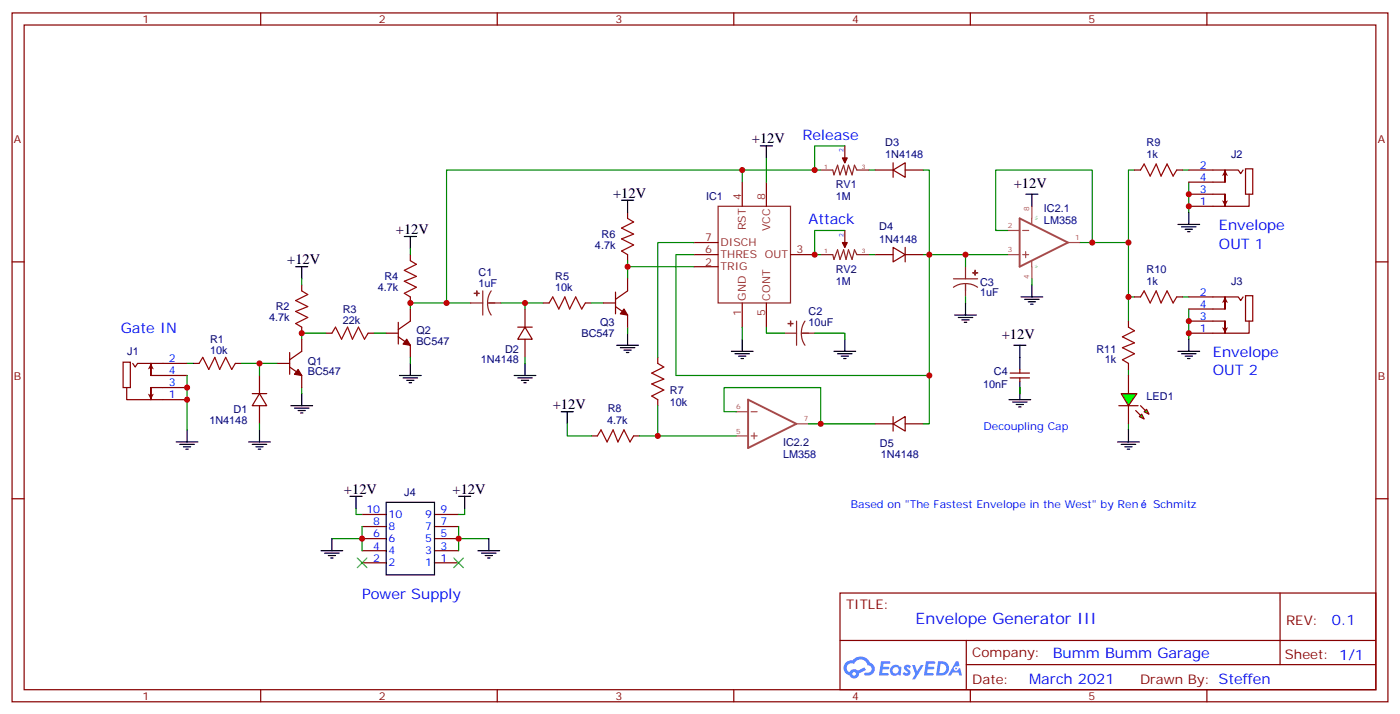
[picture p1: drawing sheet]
<svg xmlns="http://www.w3.org/2000/svg" width="409mm" height="208mm" viewBox="0 0 409 208" stroke-linecap="round" stroke-linejoin="round" font-family="sans-serif">
<path d="M44.1 106.1l.9 1.7-.9-.4-.9 .4z" fill="#870000"/>
<path d="M36 105.7h2.1v7.4h-2.1zM37 113.1v3.6h17.7M38.8 106.1l.7 1 .7-1h14.5M44.1 109.6v-3.5v3.5M44.1 113.1v3.6v-3.6M44.1 109.6h10.6M44.1 113.1h10.6" fill="none" stroke="#870000" stroke-width=".35"/>
<path d="M43.2 114.9l.9 .4 .9-.4-.9 1.8z" fill="#870000"/>
<path d="M119.9 76.1l1.8 1.1-3.5 1.7 3.5 1.8-3.5 1.4 3.5 1.8-3.5 1.7 1.7 1.1M183.4 63.7l1.8 1.1-3.5 1.8 3.5 1.7-3.5 1.4 3.5 1.8-3.5 1.8 1.7 1M88.2 84.9l1.8 1.1-3.6 1.7 3.6 1.8-3.6 1.4 3.6 1.8-3.6 1.7 1.8 1.1M97 97.3l1.1-1.8 1.7 3.5 1.8-3.5 1.4 3.5 1.8-3.5 1.7 3.5 1.1-1.7M160.5 88.4l1.1-1.7 1.7 3.5 1.8-3.5 1.4 3.5 1.8-3.5 1.7 3.5 1.1-1.8M58.2 106.1l1.1-1.8 1.7 3.5 1.8-3.5 1.4 3.5 1.8-3.5 1.7 3.5 1.1-1.7M174.6 127.2l1.1-1.7 1.7 3.5 1.8-3.5 1.4 3.5 1.8-3.5 1.7 3.5 1.1-1.8" fill="none" stroke="#a10000" stroke-width=".35"/>
<g fill="none" stroke="#870000" stroke-width=".35">
<path d="M217 53.2v7M224 53.2v7M246.9 42.6v3.5M255.8 49.6h5.3M261.1 49.6l3.5-2.1v4.3zM261.1 47.5v4.3M264.6 49.6h5.3M119.9 74.3v1.8M183.4 62v1.7M183.4 74.3v1.8M202.8 70.8h7.1M202.8 74.3h7.1"/>
<path d="M202.8 77.9h7.1M231.1 74.3h7M246.9 67.3v3.5M255.8 74.3h5.3M261.1 72.2l3.5 2.1-3.5 2.1zM264.6 74.3h5.3M264.6 72.2v4.2M88.2 83.1v1.8M88.2 95.5v1.8M95.2 97.3h1.8M107.6 97.3h1.8M119.9 86.7v1.7"/>
<path d="M151.3 95.5h4.3M153.5 95.5l2.1 3.5h-4.3zM153.5 90.2v5.3M153.5 99v5.3M158.7 88.4h1.8M171.1 88.4h1.8M217 88.4v7.1M224 88.4v7.1M56.4 106.1h1.8M68.8 106.1h1.8M73.7 114.9h4.3M75.8 114.9l2.2 3.5h-4.3z"/>
<path d="M75.8 109.6v5.3M75.8 118.4v5.3M329.8 109.6v5.3M329.8 118.4v5.3M172.9 127.2h1.7M185.2 127.2h1.8M255.8 123.7h5.3M261.1 123.7l3.5-2.1v4.2zM261.1 121.6v4.2M264.6 123.7h5.3"/>
</g>
<g fill="none" stroke="#000" stroke-width=".35">
<path d="M181.7 58.5h3.5M183.4 58.5v3.5M222.2 42.6h3.6M224 42.6v3.5M299.9 56.7h3.5M301.6 56.7v3.5M86.4 77.9h3.6M88.2 77.9v3.5M118.2 69h3.5M119.9 69v3.6M183.4 97.3v3.5M217 99v3.6"/>
<path d="M246.9 99v3.6M279 92h6.4M280.1 92.7h4.2M281.2 93.4h2.1M281.9 94.1h.7M282.2 88.4v3.6M298.4 86.7h6.4M299.5 87.4h4.2M300.6 88.1h2.1M301.3 88.8h.7M301.6 83.1v3.6M85 118.4h6.4"/>
<path d="M86.1 119.1h4.2M87.1 119.8h2.2M88.2 114.9v3.5M116.8 109.6h6.3M117.8 110.3h4.3M118.9 111h2.1M119.6 111.7h.7M119.9 106.1v3.5M150.3 109.6h6.3M151.3 110.3h4.3M152.4 111h2.1M153.1 111.7h.7"/>
<path d="M153.5 106.1v3.5M180.3 100.8h6.3M181.3 101.5h4.3M182.4 102.2h2.1M183.1 102.9h.7M213.8 102.6h6.3M214.8 103.3h4.3M215.9 104h2.1M216.6 104.7h.7M243.8 102.6h6.3M244.8 103.3h4.3M245.9 104h2.1"/>
<path d="M246.6 104.7h.7M51.5 129h6.4M52.6 129.7h4.2M53.6 130.4h2.1M54.3 131.1h.7M54.7 125.5v3.5M72.7 129h6.3M73.7 129.7h4.3M74.8 130.4h2.1M75.5 131.1h.7M75.8 125.5v3.5M87.8 120.5h.7"/>
<path d="M164 120.2h3.6M165.8 120.2v3.5M326.7 129h6.3M327.7 129.7h4.3M328.8 130.4h2.1M329.5 131.1h.7M329.8 125.5v3.5"/>
</g>
<g fill="none" stroke="#008700" stroke-width=".35">
<path d="M217 49.6v3.6M238.1 49.6h-107.6v38.8M269.9 49.6h1.7v60h-74v-35.3h5.2M119.9 72.6v1.7M183.4 76.1v5.3M183.4 77.9h19.4M269.9 74.3h24.7M294.6 67.3h-3.6v-17.7h28.3v21.2h-3.6M88.2 81.4v1.7M95.2 97.3h-7v1.7M109.4 97.3h3.5M137.6 88.4h-17.7v1.8"/>
<path d="M146.4 88.4h12.3M153.5 88.4v1.8M172.9 88.4h3.5M183.4 95.5v1.8M217 95.5v3.5M224 95.5v1.8h5.3M238.1 97.3h8.8v1.7M331.6 86.7h-1.8v7M54.7 109.6v15.9M54.7 106.1h1.7M70.6 106.1h10.5M75.8 106.1v3.5"/>
<path d="M88.2 113.1v1.8M153.5 104.3v1.8M271.6 109.6v14.1h-1.7M329.8 107.8v1.8M75.8 123.7v1.8M165.8 123.7v3.5h7.1M192.3 127.2h22.9M215.2 120.2h-3.5v-7.1h28.2v10.6h-3.5M239.9 123.7h15.9M329.8 123.7v1.8"/>
</g>
<g fill="none" stroke="#a64a4a" stroke-width=".35">
<path d="M294.6 74.3h3.4M294.6 67.3h3.4M298.9 74.3h1.8M298.9 67.3h1.8M299.8 73.4v1.8M301.6 63.7v1.7M301.6 76.2v1.7M301.6 60.2v3.5M301.6 77.9v3.5M312.3 70.8h3.4M215.2 127.2h3.5M215.2 120.2h3.5"/>
<path d="M219.5 127.2h1.8M219.5 120.2h1.8M220.4 126.4v1.7M232.9 123.7h3.5"/>
</g>
<path d="M298 63.7l14.2 7.1-14.2 7.1zM218.7 116.7l14.1 7-14.1 7.1z" fill="none" stroke="#a64a4a" stroke-width=".56"/>
<g fill="none" stroke="#8c2424" stroke-width=".35">
<path d="M239.9 49.6h3.5l.4 1.4 1-2.8 .7 2.8 1.1-2.8 .7 2.8 .7-2.8 1.1 2.8 .7-2.8 .7 1.4h3.5M246.9 46.1v1.4M209.9 60.2h21.2v28.2h-21.2zM239.9 74.3h3.5l.4 1.4 1-2.8 .7 2.8 1.1-2.8 .7 2.8 .7-2.8 1.1 2.8 .7-2.8 .7 1.4h3.5M246.9 70.8v1.4M282.2 77.9v3.5M229.3 97.3h3.5M232.8 93.7v7.1M234.2 97.3l.3 1.8 .8 1.7M234.2 97.3h3.9M235.3 93.7l-.8 1.7-.3 1.9M278.7 81.4h7.1"/>
<path d="M282.2 82.8l-1.8 .2-1.7 .9M282.2 82.8l1.9 .2 1.7 .9M282.2 82.8v3.9"/>
</g>
<g fill="#8c2424" stroke="#8c2424" stroke-width=".35">
<path d="M231.1 93.7v1.4z"/>
<path d="M230.4 94.4l1.4 .1z"/>
<path d="M284.3 79.6l1.5 .1z"/>
<path d="M285 78.9v1.4z"/>
</g>
<g fill="#870000" stroke="#870000" stroke-width=".35">
<path d="M246.2 70.8h1.4l-.7 1.4z"/>
<path d="M246.2 46.1h1.4l-.7 1.4z"/>
</g>
<g fill="#0f0" stroke="#870000" stroke-width=".35">
<path d="M333 121.6l.7-.7 .7 1.4z"/>
<path d="M334.4 120.2l.7-.7 .7 1.4z"/>
</g>
<g fill="#870000" stroke="#870000" stroke-width=".35">
<path d="M332 119.8l1.4 1.4z"/>
<path d="M333.4 118.4l1.4 1.4z"/>
</g>
<path d="M327 118.4h5.7z" fill="#f00" stroke="#870000" stroke-width=".35"/>
<path d="M327.7 114.9h4.6l-2.5 3.5z" fill="#0f0" stroke="#870000" stroke-width=".35"/>
<path d="M331.6 49.6h-1.8v37.1M345.7 49.6h1.8M347.5 53.2v8.8M345.7 86.7h1.8M347.5 90.2v8.8" fill="none" stroke="#008700" stroke-width=".35"/>
<path d="M333.4 49.6l1-1.7 1.8 3.5 1.8-3.5 1.4 3.5 1.7-3.5 1.8 3.5 1.1-1.8M329.8 95.5l1.8 1.1-3.5 1.7 3.5 1.8-3.5 1.4 3.5 1.8-3.5 1.7 1.7 1.1M333.4 86.7l1-1.8 1.8 3.5 1.8-3.5 1.4 3.5 1.7-3.5 1.8 3.5 1.1-1.7" fill="none" stroke="#a10000" stroke-width=".35"/>
<path d="M331.6 49.6h1.8M344 49.6h1.7M329.8 93.7v1.8M331.6 86.7h1.8M344 86.7h1.7M329.8 106.1v1.7" fill="none" stroke="#870000" stroke-width=".35"/>
<path d="M344.3 65.5h6.4M345.4 66.2h4.2M346.4 66.9h2.1M347.1 67.6h.7M347.5 62v3.5M347.5 99v3.6M344.3 102.6h6.4M345.4 103.3h4.2M346.4 104h2.1M347.1 104.7h.7" fill="none" stroke="#000" stroke-width=".35"/>
<path d="M358.1 49.6l.9 1.8-.9-.4-.9 .4z" fill="#870000"/>
<path d="M347.5 49.6h14.4l.8 1.1 .7-1.1M347.5 53.2h10.6M347.5 56.7h10.6M358.1 53.2v-3.6v3.6M358.1 56.7v3.5v-3.5M364.1 49.3h2.1v7.4h-2.1zM365.1 56.7v3.5h-17.6" fill="none" stroke="#870000" stroke-width=".35"/>
<g fill="#870000">
<path d="M357.2 58.5l.9 .4 .9-.4-.9 1.7z"/>
<path d="M358.1 86.7l.9 1.7-.9-.4-.9 .4z"/>
</g>
<path d="M347.5 86.7h14.4l.8 1 .7-1M347.5 90.2h10.6M347.5 93.7h10.6M358.1 90.2v-3.5v3.5M358.1 93.7v3.6v-3.6M364.1 86.3h2.1v7.4h-2.1zM365.1 93.7v3.6h-17.6" fill="none" stroke="#870000" stroke-width=".35"/>
<path d="M357.2 95.5l.9 .4 .9-.4-.9 1.8z" fill="#870000"/>
<g fill="none" stroke="#008700" stroke-width=".35">
<path d="M224 46.1v7.1M246.9 42.6h-8.8v7h1.8M254 49.6h1.8M202.8 70.8h-10.5v33.5M246.9 67.3h-8.8v7h1.8M254 74.3h1.8M282.2 74.3v3.6M319.3 70.8h10.5M282.2 86.7v1.7M301.6 81.4v1.7M192.3 118.4v8.8h-5.3M298.1 113.1v1.8"/>
<path d="M104.1 148.4v1.8h1.7M105.8 153.7v3.5h-8.8M134.1 153.7v3.5h8.8M135.8 148.4v1.8h-1.7"/>
</g>
<path d="M137.6 88.4h3.5M141.1 84.9v7.1M142.5 88.4l.3 1.9 .8 1.7M142.5 88.4h3.9M143.6 84.9l-.8 1.7-.3 1.8" fill="none" stroke="#8c2424" stroke-width=".35"/>
<g fill="#8c2424" stroke="#8c2424" stroke-width=".35">
<path d="M139.3 84.9l.1 1.4z"/>
<path d="M138.6 85.6l1.5 .1z"/>
</g>
<path d="M192.3 106.1l1.7 1-3.5 1.8 3.5 1.8-3.5 1.4 3.5 1.7-3.5 1.8 1.8 1.1" fill="none" stroke="#a10000" stroke-width=".35"/>
<g fill="none" stroke="#870000" stroke-width=".35">
<path d="M3.5 3.8h402.2v201.1h-402.2zM7.1 7.3h395.1v194h-395.1zM76.2 3.8v3.5M145.3 3.8v3.5M214.5 3.8v3.5M283.6 3.8v3.5M352.8 3.8v3.5M3.5 76.4h3.6M402.2 76.4h3.5M192.3 104.3v1.8M192.3 116.7v1.7M295.3 110.3h5.6"/>
<path d="M295.3 108.9h5.6M298.1 107.8v1.1M298.1 110.3v1.1M3.5 145.6h3.6M105.8 150.2h7.1M105.8 153.7h7.1M105.8 157.2h7.1M127 150.2h7.1M127 153.7h7.1M127 157.2h7.1M402.2 145.6h3.5M105.8 160.8h7.1"/>
<path d="M105.8 164.3h7.1M127 160.8h7.1M127 164.3h7.1M245.5 173.1h156.7v28.2h-156.7zM374.2 173.1v20.9M245.6 187h156.4M282.4 194h119.6M282.4 187v14.1M76.2 201.3v3.6M145.3 201.3v3.6M214.5 201.3v3.6M283.6 201.3v3.6"/>
<path d="M352.8 201.3v3.6"/>
</g>
<g fill="none" stroke="#000" stroke-width=".35">
<path d="M294.9 116.7h6.4M296 117.4h4.2M296.3 100.8h3.6M297 118.1h2.2M297.7 118.8h.7M298.1 100.8v7M298.1 111.4v5.3M97 157.2v3.6M102.3 144.9h3.5M104.1 144.9v3.5M112.9 146.6h14.1v21.2h-14.1zM134.1 144.9h3.5"/>
<path d="M135.8 144.9v3.5M142.9 157.2v3.6M93.8 160.8h6.4M94.9 161.5h4.2M96 162.2h2.1M96.7 162.9h.7M139.7 160.8h6.3M140.8 161.5h4.2M141.8 162.2h2.1M142.5 162.9h.7"/>
</g>
<path d="M104.4 162.9l2.8 2.8M107.2 162.9l-2.8 2.8M132.6 162.9l2.9 2.8M135.5 162.9l-2.9 2.8" fill="none" stroke="#3c3" stroke-width=".35"/>
<g fill="#5487ff">
<path d="M264.5 194.3a1.22 1.22 0 0 1 1.7 .2l-.3 .6a.47 .47 0 0 0-.4-.4 .47 .47 0 0 0-.5 .2l.2 .2a1.14 1.14 0 0 1 .7 1.8 1.14 1.14 0 0 1-1.9 0l-.2-.2 .5-.6 .7 .5a.29 .29 0 0 0 .4-.3 .29 .29 0 0 0-.3-.3 1.04 1.04 0 0 1-.6-1.7z"/>
<path d="M257.5 193h2.4l.3 .2-.1 .5-1.8 .1-.2 .8h1.6l.3 .4-.4 .4h-1.6l-.1 1.1h1.7l.2 .3-.2 .3-2.7 .1z"/>
<path d="M270.7 193h2.3l.4 .2-.2 .5-1.8 .1-.1 .8h1.5l.3 .4-.4 .4h-1.5l-.2 1.1h1.7l.2 .3-.2 .3-2.6 .1z"/>
<path d="M279.4 193h.7l.3 1.3-.6 .3a.69 .69 0 0 0-1 .3 .69 .69 0 0 0 .5 1 .69 .69 0 0 0 .8-.7l.5-.2 .6 2.2h-.8l-.2-.9h-1.7l-.5 .9h-.9z"/>
<path d="M266.6 194.1h.8l.6 1.8 1.1-1.8h.9l-2.5 4.2h-.9l.9-1.5z"/>
<path d="M274.2 193l-.6 4.2h1.4a2.11 2.11 0 0 0 2.4-2.1 2.11 2.11 0 0 0-2.5-2.1zM274.9 193.8a1.39 1.39 0 0 1 1.7 1.4 1.39 1.39 0 0 1-1.8 1.3h-.3z"/>
<path d="M260.5 194.7a1.54 1.54 0 0 0-.1 2.1 1.54 1.54 0 0 0 2.2 .1l.6 .3 .3-2.3-.2-.3h-.4a1.49 1.49 0 0 0-2.4 .1zM260.8 195.7a.95 .95 0 0 1 1.9 0 .95 .95 0 0 1-1.9 0z"/>
<path d="M247.2 193.4a2.18 2.18 0 0 0 1.1 3.7 1.44 1.44 0 0 0 1.6 .9 1.44 1.44 0 0 0 1.2-1.4l2-1-.4-.8-2 1a1.47 1.47 0 0 0-2.4 .4 1.39 1.39 0 0 1-.6-1.9 1.39 1.39 0 0 1 2-.5 2.12 2.12 0 0 1 2.1-1.3 2.12 2.12 0 0 1 1.9 1.7 1.14 1.14 0 0 1 1.1 1.4 1.14 1.14 0 0 1-1.7 .7 .43 .43 0 0 0-.5 .4 .43 .43 0 0 0 .4 .5 1.98 1.98 0 0 0 2.6-1.2 1.98 1.98 0 0 0-1.3-2.6 3.1 3.1 0 0 0-5.2-.6l-.9 .1zM249.1 196.7a.55 .55 0 0 1 1.1 0 .55 .55 0 0 1-1.1 0z"/>
<circle cx="279.5" cy="195.1" r=".26"/>
</g>
<path d="M88.2 99v3.6l-3.5 2.4M112.9 97.3h3.5M116.4 98.3l3.5 2.5v3.5M116.4 94.1v6.3M119.9 90.2v3.5l-3.5 2.5M176.4 88.4h3.5M179.9 89.5l3.5 2.5v3.5M179.9 85.3v6.3M183.4 81.4v3.5l-3.5 2.5M81.1 106.1h3.6M84.7 107.1l3.5 2.5v3.5M84.7 102.9v6.4" fill="none" stroke="#870000" stroke-width=".35"/>
<g fill="#870000" stroke="#870000" stroke-width=".35">
<path d="M87.1 107.8l1.1 1.8-2.1-.3z"/>
<path d="M118.9 99l1 1.8-2.1-.4z"/>
<path d="M182.4 90.2l1 1.8-2.1-.4z"/>
</g>
<path d="M119.9 104.3v1.8M105.8 157.2v3.6M134.1 157.2v3.6" fill="none" stroke="#008700" stroke-width=".35"/>
<g fill="#c00">
<circle cx="54.7" cy="116.7" r=".88"/>
<circle cx="54.7" cy="113.1" r=".88"/>
<circle cx="75.8" cy="106.1" r=".88"/>
<circle cx="88.2" cy="97.3" r=".88"/>
<circle cx="119.9" cy="88.4" r=".88"/>
<circle cx="153.5" cy="88.4" r=".88"/>
<circle cx="183.4" cy="77.9" r=".88"/>
<circle cx="239.9" cy="123.7" r=".88"/>
<circle cx="192.3" cy="127.2" r=".88"/>
<circle cx="271.6" cy="74.3" r=".88"/>
<circle cx="271.6" cy="109.6" r=".88"/>
<circle cx="347.5" cy="60.2" r=".88"/>
<circle cx="347.5" cy="56.7" r=".88"/>
<circle cx="347.5" cy="97.3" r=".88"/>
<circle cx="347.5" cy="93.7" r=".88"/>
<circle cx="319.3" cy="70.8" r=".88"/>
<circle cx="329.8" cy="70.8" r=".88"/>
<circle cx="329.8" cy="86.7" r=".88"/>
<circle cx="238.1" cy="74.3" r=".88"/>
<circle cx="282.2" cy="74.3" r=".88"/>
<circle cx="217" cy="49.6" r=".88"/>
<circle cx="130.5" cy="88.4" r=".88"/>
<circle cx="238.1" cy="49.6" r=".88"/>
<circle cx="134.1" cy="157.2" r=".88"/>
<circle cx="105.8" cy="157.2" r=".88"/>
</g>
<text font-size="4.6" fill="#00f" x="267.6" y="182.1">Envelope Generator III</text>
<g font-size="4.2">
<text x="219.8" y="41.9">+12V</text>
<text x="179.2" y="57.7">+12V</text>
<text x="296.3" y="54.9">+12V</text>
<text x="115.7" y="68.3">+12V</text>
<text x="84" y="77.2">+12V</text>
<text x="292.8" y="99">+12V</text>
<text x="161.6" y="119.5">+12V</text>
<text x="100.5" y="144.2">+12V</text>
<text x="132.3" y="144.2">+12V</text>
</g>
<g font-size="4.2" fill="#00f">
<text x="234.6" y="40.8">Release</text>
<text x="236.4" y="65.5">Attack</text>
<text x="356.3" y="67.3">Envelope</text>
<text x="356.3" y="72.6">OUT 1</text>
<text x="35.3" y="97.3">Gate IN</text>
<text x="354.5" y="104.3">Envelope</text>
<text x="354.5" y="109.6">OUT 2</text>
<text x="105.8" y="174.9">Power Supply</text>
<text x="389.3" y="182.4">0.1</text>
<text x="307.7" y="191.9">Bumm Bumm Garage</text>
<text x="300.8" y="199.7">March 2021</text>
</g>
<g font-size="3.9" fill="#800">
<text x="247.3" y="177.7">TITLE:</text>
<text x="375.9" y="182.4">REV:</text>
<text x="284.2" y="191.9">Company:</text>
<text x="375.6" y="192.5">Sheet: 1/1</text>
<text x="284.2" y="199.6">Date:</text>
<text x="333.2" y="199.7">Drawn By: Steffen</text>
</g>
<g font-size="3.2" fill="#800">
<text x="41.6" y="6.8">1</text>
<text x="110.8" y="6.8">2</text>
<text x="179.9" y="6.8">3</text>
<text x="249.1" y="6.8">4</text>
<text x="318.2" y="6.8">5</text>
<text x="4.1" y="41.9">A</text>
<text x="402.7" y="41.9">A</text>
<text x="4.1" y="111">B</text>
<text x="402.7" y="111">B</text>
<text x="41.6" y="204.3">1</text>
<text x="110.8" y="204.3">2</text>
<text x="179.9" y="204.3">3</text>
<text x="249.1" y="204.3">4</text>
<text x="318.2" y="204.3">5</text>
</g>
<g font-size="3.2" fill="#000080">
<text x="258.8" y="46.1">1N4148</text>
<text x="258.8" y="42.6">D3</text>
<text x="335.1" y="46.1">1k</text>
<text x="335.1" y="42.6">R9</text>
<text x="359.8" y="46.1">J2</text>
<text x="206.4" y="58.5">IC1</text>
<text x="244.3" y="58.5">1M</text>
<text x="244.3" y="54.9">RV1</text>
<text x="305.2" y="65.5">LM358</text>
<text x="305.2" y="62">IC2.1</text>
<text x="175.9" y="69.4">R6</text>
<text x="257" y="70.8">1N4148</text>
<text x="257" y="67.3">D4</text>
<text x="173.9" y="72.6">4.7k</text>
<text x="112.4" y="81.7">R4</text>
<text x="139.9" y="83.9">1uF</text>
<text x="139.9" y="80.7">C1</text>
<text x="162.3" y="81.8">R5</text>
<text x="244.3" y="83.1">1M</text>
<text x="244.3" y="79.6">RV2</text>
<text x="286.5" y="83.4">C3</text>
<text x="335.1" y="83.1">1k</text>
<text x="335.1" y="79.6">R10</text>
<text x="359.8" y="83.1">J3</text>
<text x="110.4" y="84.9">4.7k</text>
<text x="162.3" y="84.9">10k</text>
<text x="286.5" y="86.5">1uF</text>
<text x="78.7" y="93.7">4.7k</text>
<text x="80.6" y="90.6">R2</text>
<text x="100.2" y="94.4">22k</text>
<text x="100.2" y="91.3">R3</text>
<text x="175.4" y="95.2">Q3</text>
<text x="236.4" y="95.1">10uF</text>
<text x="236.4" y="92">C2</text>
<text x="61.4" y="100.2">R1</text>
<text x="121.7" y="100.8">BC547</text>
<text x="121.7" y="97.6">Q2</text>
<text x="170" y="98.4">BC547</text>
<text x="37.2" y="103.7">J1</text>
<text x="61.4" y="103.3">10k</text>
<text x="90" y="106.4">Q1</text>
<text x="140.6" y="106.1">1N4148</text>
<text x="147.6" y="103">D2</text>
<text x="320.5" y="103">R11</text>
<text x="323" y="106.1">1k</text>
<text x="90" y="109.6">BC547</text>
<text x="287.3" y="113.1">10nF</text>
<text x="290.5" y="109.6">C4</text>
<text x="195.8" y="118.4">10k</text>
<text x="195.8" y="114.9">R7</text>
<text x="335.1" y="116.7">LED1</text>
<text x="61.2" y="123.7">1N4148</text>
<text x="68.3" y="120.6">D1</text>
<text x="177.4" y="123.7">4.7k</text>
<text x="177.6" y="120.2">R8</text>
<text x="228.9" y="130.2">IC2.2</text>
<text x="257.2" y="130.5">D5</text>
<text x="228.9" y="133.7">LM358</text>
<text x="257.5" y="133.7">1N4148</text>
<text x="118.2" y="144.9">J4</text>
</g>
<g font-size="3.2" fill="#00f">
<text x="350.8" y="52.8">4</text>
<text x="350.8" y="49.3">2</text>
<text x="350.8" y="59.9">1</text>
<text x="350.8" y="56.3">3</text>
<text x="350.8" y="89.9">4</text>
<text x="350.8" y="86.3">2</text>
<text x="350.8" y="93.4">3</text>
<text x="350.8" y="96.9">1</text>
<text x="49.4" y="105.7">2</text>
<text x="49.4" y="109.3">4</text>
<text x="49.4" y="112.8">3</text>
<text x="49.4" y="116.3">1</text>
<text x="287.5" y="125.5">Decoupling Cap</text>
<text x="107.1" y="149.8">10</text>
<text x="128.8" y="149.8">9</text>
<text x="248.7" y="148.4">Based on &quot;The Fastest Envelope in the West&quot; by Ren</text>
<text x="337.1" y="148.4">Schmitz</text>
<text x="109.1" y="153.4">8</text>
<text x="113.6" y="151.2">10</text>
<text x="113.6" y="154.8">8</text>
<text x="124.3" y="151.2">9</text>
<text x="124.3" y="154.8">7</text>
<text x="128.8" y="153.4">7</text>
<text x="109.1" y="156.9">6</text>
<text x="109.1" y="160.4">4</text>
<text x="113.6" y="158.3">6</text>
<text x="113.6" y="161.8">4</text>
<text x="124.3" y="158.3">5</text>
<text x="124.3" y="161.8">3</text>
<text x="128.8" y="156.9">5</text>
<text x="128.8" y="160.4">3</text>
<text x="109.1" y="163.9">2</text>
<text x="113.6" y="165.3">2</text>
<text x="124.3" y="165.3">1</text>
<text x="128.8" y="163.9">1</text>
</g>
<g font-size="3.2" fill="#8d2323">
<text x="216.6" y="58.5" transform="rotate(-90 216.6 58.5)">4</text>
<text x="223.7" y="58.5" transform="rotate(-90 223.7 58.5)">8</text>
<text x="206.1" y="70.4">7</text>
<text x="210.6" y="71.9">DISCH</text>
<text x="218" y="67.3" transform="rotate(-90 218 67.3)">RST</text>
<text x="225.1" y="67.5" transform="rotate(-90 225.1 67.5)">VCC</text>
<text x="206.1" y="74">6</text>
<text x="206.1" y="77.5">2</text>
<text x="210.6" y="75.4">THRES</text>
<text x="223.6" y="75.4">OUT</text>
<text x="232.8" y="74">3</text>
<text x="210.6" y="78.9">TRIG</text>
<text x="218" y="87.7" transform="rotate(-90 218 87.7)">GND</text>
<text x="225.1" y="87.7" transform="rotate(-90 225.1 87.7)">CONT</text>
<text x="216.6" y="92.2" transform="rotate(-90 216.6 92.2)">1</text>
<text x="223.7" y="92.2" transform="rotate(-90 223.7 92.2)">5</text>
</g>
<g font-size="2.1" fill="#a54b4b">
<text x="300.9" y="61.6" transform="rotate(-90 300.9 61.6)">8</text>
<text x="294.6" y="66.6">2</text>
<text x="314.3" y="70.1">1</text>
<text x="294.6" y="73.6">3</text>
<text x="300.9" y="81.3" transform="rotate(-90 300.9 81.3)">4</text>
<text x="215.2" y="119.5">6</text>
<text x="234.9" y="123">7</text>
<text x="215.2" y="126.6">5</text>
</g>
<g font-size="1.8" fill="#00f">
<text x="246.6" y="44.3" transform="rotate(-90 246.6 44.3)">2</text>
<text x="246.6" y="69" transform="rotate(-90 246.6 69)">2</text>
</g>
<g font-size="1.8" fill="#8d2323">
<text x="240.9" y="49.3">1</text>
<text x="251.9" y="49.3">3</text>
<text x="240.9" y="74">1</text>
<text x="251.9" y="74">3</text>
</g>
<g font-size="1.1" fill="#4ba54b">
<text x="303.3" y="64.2" transform="rotate(-90 303.3 64.2)">V+</text>
<text x="303.3" y="78.3" transform="rotate(-90 303.3 78.3)">V-</text>
</g>
</svg>
